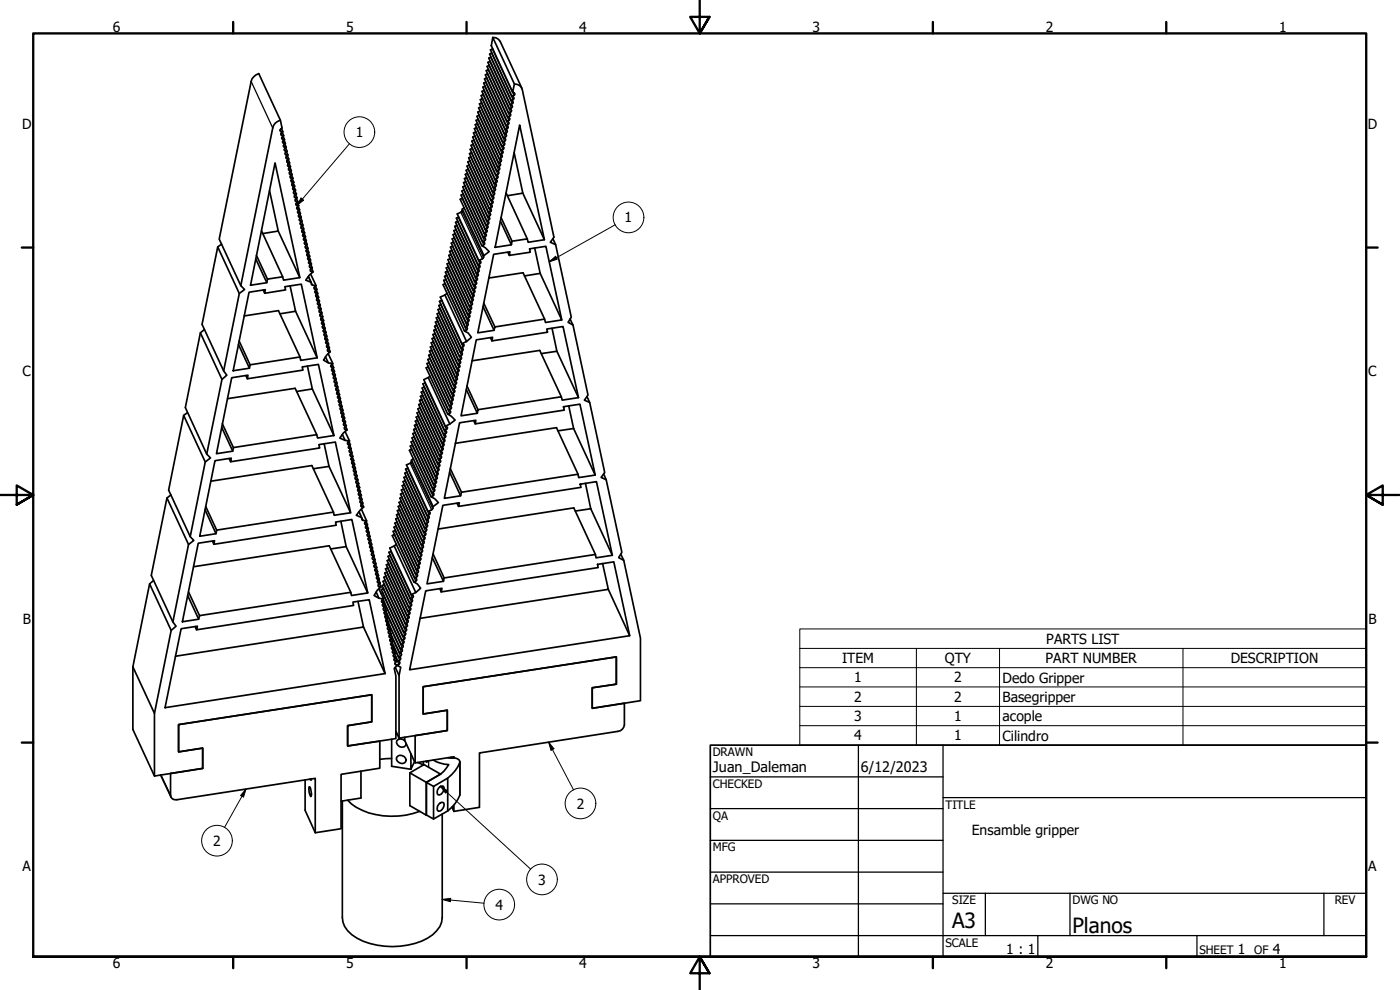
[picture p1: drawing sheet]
<svg xmlns="http://www.w3.org/2000/svg" width="420mm" height="297mm" viewBox="0 0 420 297" stroke-linecap="round" stroke-linejoin="round" font-family="sans-serif">
<!-- layer: Visible (ANSI) -->
<g fill="none" stroke="#000" stroke-width=".51">
<path d="M146.8 19.6l-.6 .3 6.5 14M147.1 18.4l-.7 .3 6.5 13.9M147.3 17.1l-.6 .3 6.5 14M147.6 15.9l-.7 .3 6.5 13.9M147.8 14.7l-.6 .3 6.4 13.9M147.9 11.2l6.5 14-.5 2.5-6.5-14zM147.9 11.2l.9 .2 .8 .4 .5 .6 6.5 14M84.1 36.1a3.1 3.1 0 0 0-2.2 2.3l-9.6 47.3 1.1 1.2-1.6 1.2-4.7 23.2 1 1.3-1.5 1.2-4.6 22.5 1.2 1.1-1.6 1.2-4.5 22.4 1.1 1.2-1.6 1.2-4.7 23.2 .9 1.3-1.4 1.3-5 24.8v18.8l14.4-2.2v-6.1l-7.2 1.1v-8.2l58-8.9v8.1l-7.3 1.1v6.1l14.5-2.2v-18.8l-.5-2.3 1.1-.9-.8-.3-.1-.2 .6-.7-.8-.2-.1-.3 .7-.7-.9-.2v-.3l.6-.7-.8-.2-.1-.2 .7-.7-.9-.3v-.2l.6-.7-.8-.2-.1-.3 .7-.7-.9-.2 .2-.5 .5-.4-.9-.3 .1-.5 .5-.4-.6-.1-.3-.4 .7-.7-.9-.2 .1-.5 .5-.4-.8-.3-.1-.2 .6-.7-.5-.1-.3-.4 .6-.7-.8-.2v-.5l.5-.4-.8-.3v-.2l.6-.7-.8-.2v-.6l.5-.4-.8-.2-.1-.3 .7-.7h-.6l-.3-.4 .6-.7-1.4-.2-1.4-.8 .9-1.6 1.2-1-.9-.2 .1-.5 .5-.4-.8-.3-.1-.2 .7-.7-.6-.1-.3-.4 .6-.7-.8-.2-.1-.3 .6-.6-.8-.3v-.2l.6-.7-.8-.2-.1-.3 .6-.7-.8-.2v-.3l.6-.7h-.6l-.3-.4 .6-.7-.8-.3-.1-.2 .7-.6-.8-.3-.1-.3 .6-.6-.5-.1-.4-.4 .7-.7-.9-.2v-.3l.6-.6-.8-.3-.1-.2 .7-.7-.9-.2v-.3l.6-.7-.8-.2-.1-.3 .7-.7-.6-.1-.3-.3 .6-.7-.6-.1-.3-.4 .6-.7-1.2-.2-.3-.8-1.6-.7 1.2-1.5 1.1-1-.9-.2 .2-.5 .4-.4-.8-.3-.1-.2 .6-.7-.8-.2 .1-.5 .6-.5-.9-.2 .1-.5 .5-.4-.8-.3v-.5l.5-.4-.8-.2 .1-.6 .5-.4-.8-.2v-.5l.5-.4-.8-.3v-.2l.6-.7-.6-.1-.3-.3 .6-.7-.8-.3 .1-.5 .5-.4-.8-.2-.1-.3 .6-.7-.8-.2 .1-.6 .5-.3-.9-.3v-.2l.6-.7-.6-.1-.3-.4 .7-.7-.9-.2v-.3l.6-.6-.8-.3-.1-.2 .7-.7-.9-.2v-.3l.6-.7-1.3-.2-1.6-.7 1.1-1.5 1.1-.9-.8-.3v-.5l.5-.5-.8-.1 .1-.6 .5-.4-.8-.2v-.6l.5-.3-.8-.3v-.2l.6-.7-.6-.1-.3-.4 .6-.7-.8-.2 .1-.5 .5-.4-.8-.3-.1-.2 .6-.7-.8-.2-.1-.3 .7-.7-.9-.2v-.3l.6-.7-.6-.1-.3-.3 .7-.7-.9-.3v-.2l.6-.7-.8-.2-.1-.3 .7-.7-.9-.2v-.3l.6-.6-.8-.3-.1-.2 .6-.7-.8-.2v-.3l.6-.7-.8-.2-.1-.3 .6-.6-.8-.3v-.2l.6-.7-1.3-.2-1.5-.8 .9-1.6 1.1-1h-.5l-.4-.4 .7-.7-.9-.3v-.2l.6-.7-.8-.2-.1-.3 .7-.7-.9-.2v-.3l.6-.6-.8-.3-.1-.2 .7-.7-.9-.2v-.3l.6-.7-.8-.2-.1-.3 .6-.6-.8-.3v-.2l.7-.7-.9-.2 .1-.6 .5-.4-.9-.2 .1-.5 .5-.4-.8-.3 .1-.5 .5-.4-.8-.2v-.6l.5-.3-.8-.3-.1-.3 .7-.7-.8-.1v-.6l.5-.4-.8-.3 .1-.5 .5-.3-.8-.3-.1-.2 .6-.7-.5-.1-.4-.4 .7-.7-1.4-.2-.2-.8-1.5-.6 1-1.6 1.2-.9-.8-.3v-.5l.5-.4-.8-.2 .1-.6 .5-.4-.9-.2v-.3l.6-.7-.8-.2-.1-.2 .7-.7-.9-.2v-.3l.6-.7-.8-.2-.1-.3 .7-.7-.9-.2 .2-.5 .4-.4-.8-.3-.1-.2 .6-.7-.8-.2v-.3l.6-.7-.8-.1-.1-.4 .6-.6-.8-.3v-.2l.6-.7-.8-.2 .1-.6 .4-.4-.8-.2-.1-.3 .7-.6-.8-.2-.1-.3 .6-.7-.8-.2 .1-.6 .5-.3-.9-.3v-.3l.6-.6-.8-.2-.1-.3 .7-.7-.9-.2v-.3l.6-.6-.8-.3v-.2l.6-.7-.9-.2 .2-.6 .5-.4-.9-.2 .1-.5 .5-.4-.8-.3v-.5l.6-.4-.9-.2 .1-.6 .5-.4-.8-.2-.1-.3 .6-.7-.8-.2 .1-.5 .5-.4-.8-.2v-.6l.5-.4-.8-.2v-.3l.6-.7-.8-.2-.1-.2 .6-.7-.8-.3 .1-.5 .5-.4-.8-.2-.1-.3 .6-.7-.8-.2-.1-.3 .7-.6-.9-.3v-.2l.6-.7-.8-.2-.1-.3 .7-.7-.9-.2v-.3l.6-.6-.8-.3-.1-.2 .7-.7-.9-.2v-.3l.6-.7h-.6l-.3-.5 .6-.6-.5-2.3-6.4-14-1.6 .9-.7 1.4-9.6 47.3 6.5 14M84.5 38.5l.4 1M84.7 39.7l.5 1M142.8 39.5l-.7 .4 6.5 13.9M143.1 38.3l-.7 .3 6.4 14"/>
<path d="M143.3 37.1l-.7 .3 6.5 13.9M143.6 35.8l-.7 .3 6.5 14M143.8 34.5l-.7 .4 6.5 13.9M144.1 33.3l-.7 .3 6.5 14M144.3 32.1l-.7 .3 6.5 13.9M144.6 30.8l-.7 .4 6.5 13.9M144.8 29.6l-.7 .3 6.5 14M145.1 28.3l-.7 .4 6.5 13.9M145.4 27.1l-.7 .3 6.4 14M145.6 25.8l-.7 .3 6.5 14M145.9 24.6l-.7 .3 6.4 13.9M146.1 23.4l-.7 .3 6.5 13.9"/>
<path d="M146.3 22.1l-.6 .4 6.4 13.9M146.6 20.9l-.7 .3 6.5 14M154.4 25.2a2.31 2.31 0 0 1 2.3 1.6l9.5 44.4-1 1.5 1.6 .7 4.6 21.8-.9 1.5 1.5 .8 4.5 21-1.1 1.6 1.6 .7 4.5 21-1.1 1.4 1.5 .7 4.7 21.8-.9 1.6 1.5 .8 5 23.4v18.7l-14.5 2.3v-6.1l7.3-1.1v-8.2l-58 8.9v8.2l7.2-1.1v6.1l-14.4 2.3v-18.8l.5-2.5-1.2-.6 .9-.5-.1-.5-.5-.2 .8-.5 .1-.4-.7-.4 .6-.3 .3-.5-.6-.5 .8-.4-.1-.5-.5-.3 .6-.2 .3-.5-.6-.6 .8-.5v-.4l-.6-.3 .9-.5v-.3l-.6-.4 .6-.3 .3-.5-.6-.5 .8-.4v-.4l-.6-.4 .8-.5 .1-.3-.6-.5 .8-.5 .1-.2-.7-.5 .8-.5 .1-.3-.6-.5 .5-.2 .4-.5-.7-.5 .9-.5v-.3l-.6-.4 .8-.5 .1-.3-.7-.5 .9-.5v-.3l-.6-.5 .8-.4 .1-.3-.7-.5 1.4-.6 1.4-1.3-.9-1.3-1.1-.6 .8-.4 .1-.4-.6-.4 .8-.5v-.3l-.6-.5 .6-.2 .3-.5-.6-.5 .8-.5 .1-.3-.7-.4 .6-.3 .3-.5-.6-.5 .8-.5 .1-.3-.7-.4 .9-.5v-.3l-.6-.5 .8-.5-.1-.5-.5-.3 .9-.4-.2-.5-.5-.3 .9-.5-.1-.5-.5-.2 .6-.3 .3-.5-.7-.5 .9-.4-.1-.6-.5-.2 .6-.3 .3-.5-.7-.5 .9-.4-.1-.5-.5-.3 .8-.5 .1-.3-.6-.5 .5-.2 .3-.5-.6-.5 .8-.5 .1-.3-.6-.4 1.3-.7 .2-.8 1.6-1.2-1.1-1.1-1.2-.7 .9-.4-.1-.5-.5-.3 .8-.5 .1-.3-.6-.5 .5-.2 .3-.5-.6-.5 .8-.5 .1-.3-.6-.4 .5-.3 .4-.5-.7-.5 .8-.4 .1-.4-.6-.4 .8-.5 .1-.3-.7-.5 .6-.2 .3-.5-.6-.5 .8-.5 .1-.3-.7-.5 .6-.2 .3-.5-.6-.5 .8-.5 .1-.3-.7-.4 .9-.5v-.4l-.6-.4 .6-.3 .3-.5-.6-.5 .8-.4v-.3l-.6-.5 .8-.5 .1-.2-.6-.5 .8-.6v-.2l-.6-.5 .8-.5 .1-.3-.6-.4 1.3-.7 1.6-1.2-1.2-1.1-1-.6 .8-.5 .1-.3-.7-.5 .8-.5 .1-.2-.6-.5 .5-.3 .4-.5-.7-.5 .9-.4v-.4l-.6-.4 .6-.3 .3-.5-.7-.5 .9-.4v-.3l-.6-.5 .8-.5 .1-.2-.7-.5 .6-.3 .3-.5-.6-.5 .8-.5 .1-.3-.6-.4 .5-.3 .3-.5-.6-.5 .8-.4 .1-.4-.6-.4 .8-.5v-.3l-.6-.5 .8-.5-.1-.5-.5-.2 .9-.5-.1-.5-.5-.2 .8-.6-.1-.5-.5-.2 .8-.5v-.5l-.5-.2 .8-.5 .1-.3-.7-.5 1.4-.6 1.5-1.3-1-1.3-1.1-.6 .8-.4-.1-.6-.5-.2 .6-.3 .3-.5-.6-.5 .8-.5v-.4l-.6-.3 .9-.5-.1-.5-.5-.3 .6-.2 .3-.5-.6-.5 .8-.5-.1-.5-.5-.2 .8-.5 .1-.3-.6-.5 .5-.3 .3-.5-.6-.5 .8-.4 .1-.3-.6-.5 .5-.2 .4-.5-.7-.5 .8-.5 .1-.3-.6-.5 .8-.5 .1-.2-.7-.5 .9-.5v-.3l-.6-.5 .8-.4 .1-.4-.7-.4 .6-.3 .3-.5-.6-.5 .8-.4 .1-.3-.7-.5 .9-.5v-.3l-.6-.4 1.3-.7 .2-.8 1.6-1.2-1.1-1.2-1.1-.6 .8-.4 .1-.4-.7-.4 .6-.3 .3-.5-.6-.5 .8-.5 .1-.2-.6-.5 .8-.5v-.3l-.6-.4 .6-.3 .3-.5-.6-.5 .8-.5v-.3l-.6-.4 .8-.5 .1-.3-.6-.5 .5-.2 .4-.6-.7-.5 .8-.4-.1-.5-.5-.3 .9-.5-.1-.5-.5-.2 .9-.5-.2-.5-.5-.2 .8-.6v-.5l-.5-.2 .5-.3 .4-.5-.7-.5 .9-.4-.1-.5-.5-.3 .6-.2 .3-.6-.7-.5 .9-.4-.1-.5-.5-.3 .8-.5 .1-.2-.7-.5 .6-.3 .3-.5-.6-.5 .8-.5v-.5l-.5-.2 .5-.3 .3-.5-.6-.5 .8-.4 .1-.3-.6-.5 .8-.5v-.3l-.6-.5 .6-.2 .3-.5-.6-.5 .8-.5 .1-.3-.7-.4 .6-.3 .3-.5-.6-.5 .8-.5 .1-.3-.7-.4 .9-.5v-.3l-.6-.5 .6-.2 .3-.5-.7-.6 .9-.4v-.3l-.6-.5 .6-.2 .3-.5-.7-.5 .9-.5v-.3l-.6-.4 .8-.5 .1-.4-.6-.4 .5-.3 .3-.5-.6-.5 .8-.4 .1-.3-.6-.5 .8-.5v-.2l-.6-.6 .8-.5-.1-.4-.5-.3 .9-.5-.1-.5-.5-.2M156 37.5l7.4 34.4-4.9 .8-.3-1-4.5 .7-.2 1.1-4.9 .7zM80.9 57.2l2.6 12.1-4.7 .8M82.5 48.9l7.5 34.4-4.9 .8-.3-1.1-4.5 .7-.2 1.1-4.9 .8zM85 40.9l.4 1M85.2 42l.5 1M85.5 43.2l.4 1M85.7 44.4l.5 1M86 45.6l.4 .9M86.2 46.7l.5 1"/>
<path d="M86.5 47.9l.4 1M86.7 49.1l.5 .9M87 50.2l.4 1M87.2 51.4l.5 1M87.4 52.6l.5 .9M87.7 53.7l.5 1M87.9 54.9l.6 1M88.2 56.1l.5 1M88.5 57.2l.5 1M88.7 58.4l.5 1M89 59.5l.4 1.1M138.8 59.5l-.7 .3 6.5 13.9"/>
<path d="M139.1 58.2l-.7 .3 6.4 14M139.3 56.9l-.7 .4 6.5 13.9M139.6 55.7l-.7 .4 6.5 13.9M139.8 54.5l-.7 .3 6.5 14M140 53.3l-.6 .3 6.5 13.9M140.3 52l-.7 .3 6.5 14M140.5 50.7l-.6 .4 6.5 13.9M140.8 49.5l-.7 .3 6.5 13.9M141 48.2l-.6 .4 6.4 13.9M141.3 47l-.6 .4 6.4 13.9M141.5 45.8l-.6 .3 6.4 14M141.8 44.5l-.7 .3 6.5 14"/>
<path d="M142 43.3l-.6 .3 6.4 13.9M142.3 42l-.7 .3 6.5 14M142.6 40.8l-.7 .3 6.4 13.9M151.9 57.9l6.3 13.8M154.3 45.8l2.6 12.2-4.6 .7M156.9 58l6.5 13.9M65.3 74.1l6.5 14M66.5 73.3l-1.2 .8-4.7 23.2 6.5 14M76.8 77.7l3.3 7.1M77 76.6l3.3 7.1M78.5 69.3l6.3 13.7M83.5 69.3l6.5 14"/>
<path d="M89.2 60.8l.5 .9M89.5 61.9l.4 1M89.7 63l.5 1.1M90 64.2l.4 1M90.2 65.4l.5 1M90.5 66.5l.4 1M90.7 67.7l.5 1M91 68.9l.4 1M91.2 70.1l.5 .9M91.5 71.2l.4 1M91.8 72.4l.4 1M92 73.6l.5 .9"/>
<path d="M92.3 74.7l.4 1M92.5 75.9l.5 1M92.8 77.1l.4 .9M93 78.2l.5 1M93.3 79.4l.4 1M134.9 78.9l-.7 .3 6.5 13.9M135.1 77.6l-.7 .3 6.5 14M135.4 76.3l-.7 .3 6.5 14M135.6 75.1l-.7 .3 6.5 13.9M135.9 73.8l-.7 .4 6.5 13.9M136.1 72.6l-.7 .3 6.5 14M136.4 71.4l-.7 .3 6.5 13.9"/>
<path d="M136.7 70.1l-.7 .3 6.4 14M136.9 68.9l-.7 .3 6.5 13.9M137.2 67.6l-.7 .3 6.4 14M137.4 66.4l-.7 .3 6.5 13.9M137.7 65.1l-.7 .4 6.4 13.9M138.7 62.7l6.5 14M139.3 62.3l-.6 .4-.2 .8-1.3 .7 6.5 14M148.1 76.3l4.9-.7-.2 1 6.3-.9-.2-1 4.9-.8 4.8 22.1-4.9 .8-.3-1.1-14.9 2.4-.2 1-4.9 .8zM150.2 66.3l3.3 7.2M150.4 65.3l3.3 7.1M152.4 75.7l.4 .9M160.5 74.4l1.6 7.6"/>
<path d="M165.9 71.6l.9 1.8M60.1 99.9l6.5 13.9M61.3 98.9l-1.2 1-4.5 22.4 6.4 14M73.3 94.8l10.3-1.6 6.4 13.9M74.7 87.7l4.9-.8-.2 1.1 6.3-1-.2-1 4.9-.7 4.8 22.1-5 .7-.2-1-14.9 2.4-.2 1-4.9 .7zM79 87l.4 1M87.1 85.8l1.6 7.6-4.7 .8M88.7 93.4l6.5 14M92.5 83l.8 1.7M93.2 82.2l1.7 3.5M93.5 80.6l.5 1M94.7 85.9l.4 1"/>
<path d="M94.9 87l.5 1.1M95.2 88.3l.4 .9M95.4 89.4l.5 .9M95.6 90.5l.5 1.1M95.9 91.7l.5 1M96.1 92.9l.5 1M96.4 94l.5 1M96.6 95.2l.6 1M96.9 96.4l.4 1M97.2 97.6l.4 .9M97.4 98.7l.5 1M97.7 99.9l.4 1"/>
<path d="M130.8 98.8l-.6 .3 6.5 14M131.1 97.6l-.7 .3 6.5 13.9M131.3 96.3l-.6 .3 6.5 14M131.6 95l-.7 .4 6.5 13.9M131.8 93.8l-.6 .4 6.4 13.9M132.1 92.6l-.7 .3 6.5 14M132.3 91.3l-.6 .4 6.4 13.9M132.6 90.1l-.7 .3 6.5 14M133.5 88.5l6.5 14M133.6 85.1l-.6 .3 6.4 13.9M133.9 83.8l-.7 .3 6.4 14M134.1 82.5l-.7 .4 6.5 13.9"/>
<path d="M134.2 88l-2.1 1.1 6.5 14M134.4 81.3l-.7 .3 6.4 14M134.6 80.1l-.7 .3 6.5 13.9M145 92l3.3 7.1M145.2 90.9l3.3 7.2M146.7 83.4l10.3-1.6 6.4 13.9M162.1 82l-4.7 .8M162.1 82l6.5 14M165.7 98.5l1.4 6.9-4.7 .7M171.1 95.7l.9 1.8M68.3 119.6l20.3-3.1 6.5 13.9M69.5 113.3l4.9-.7-.2 1.1 16.7-2.7-.2-.9 4.9-.8 4.6 21.4-4.9 .7-.2-1-25.1 3.9-.2 1.1-4.8 .7z"/>
<path d="M71.6 103.4l3.3 7.1M71.8 102.3l3.3 7.2M73.8 112.7l.4 1M92.3 109.8l1.4 6.9-4.7 .8M93.7 116.7l6.5 14M97.7 107l.9 1.9M97.9 101.1l.5 .9M98.2 102.2l.4 1M98.4 103.4l.5 1M98.5 106.1l1.4 3M98.7 104.6l.4 .9M99.7 109.3l.4 1"/>
<path d="M99.9 110.5l.5 .9M100.2 111.6l.4 1M100.5 112.8l.4 1M100.7 114l.5 .9M101 115.1l.4 1M101.2 116.3l.5 1M101.5 117.5l.4 .9M101.7 118.6l.5 1M102 119.8l.4 1M126.6 119.8l-.7 .3 6.5 14M126.8 118.6l-.6 .3 6.5 13.9M127.1 117.3l-.7 .4 6.5 13.9"/>
<path d="M127.3 116.1l-.6 .3 6.5 14M127.6 114.9l-.7 .3 6.5 13.9M128.5 113.3l6.5 13.9M128.6 110l-.7 .3 6.5 14M128.8 108.8l-.7 .3 6.5 13.9M129.1 112.9l-1.9 1 6.5 14M129.1 107.5l-.7 .4 6.5 13.9M129.3 106.3l-.6 .3 6.4 13.9M129.6 105l-.7 .3 6.5 14M129.9 103.8l-.7 .3 6.4 13.9M130.1 102.5l-.7 .4 6.5 13.9M130.4 101.3l-.7 .3 6.4 14"/>
<path d="M130.6 100.1l-.7 .3 6.5 13.9M140 116.9l3.3 7.1M140.1 115.8l3.3 7.1M141.7 108.3l20.3-3.2 6.5 13.9M142.9 102l4.9-.8-.2 1.1 16.7-2.6-.2-1 4.9-.7 4.6 21.3-4.9 .8-.2-1.1-25.1 3.9-.1 1.1-4.9 .8zM147.2 101.3l.4 1M167.1 105.4l6.5 13.9M176.1 119l.9 1.8M55.1 124.6l6.5 14M56.3 123.8l-1.2 .8-4.5 22.5 6.5 13.9M64.5 138.2l4.9-.7-.2 1 26.7-4.1-.2-1 4.9-.8 4.6 21.2-4.9 .8-.2-.9-35.1 5.4-.2 1-4.9 .8zM66.5 128.3l3.3 7.1"/>
<path d="M66.7 127.2l3.3 7.1M68.8 137.6l.4 .9M97.3 133.1l1.4 6.8-4.7 .7M98.7 139.9l6.5 13.9M102.2 121l.5 1M102.5 122.1l.4 1M102.7 130.4l.9 1.7M102.7 123.3l.5 1M103 124.4l.4 1.1M103.2 125.7l.5 .9M103.4 126.8l.5 .9M103.6 129.5l1.3 2.8"/>
<path d="M103.7 127.9l.5 1.1M104.7 132.5l.5 1M105 133.7l.4 1M105.2 134.8l.5 1M105.5 136l.4 1M105.7 137.1l.5 1.1M106 138.4l.4 .9M106.2 139.5l.5 1M123.5 138l6.5 14M123.6 134.7l-.7 .4 6.4 13.9M123.8 133.5l-.7 .3 6.5 14M124.1 137.7l-.6 .3-.2 .9-1.3 .6 6.5 14"/>
<path d="M124.1 132.3l-.7 .3 6.5 13.9M124.3 131l-.7 .4 6.5 13.9M124.6 129.8l-.7 .3 6.5 14M124.8 128.5l-.7 .4 6.5 13.9M125.1 127.3l-.7 .3 6.5 14M125.3 126l-.6 .4 6.4 13.9M125.6 124.8l-.7 .3 6.5 14M125.9 123.6l-.7 .3 6.4 13.9M126.1 122.3l-.7 .4 6.5 13.9M126.4 121.1l-.7 .3 6.4 14M136.7 133l30.3-4.7 6.5 14M137.9 126.9l4.9-.8-.2 1.1 26.8-4.2-.3-1 5-.7 4.5 21.2-4.9 .8-.2-1-35 5.4-.3 1.1-4.9 .7z"/>
<path d="M142.2 126.2l.4 1M170.7 121.8l1.4 6.8M172.1 128.6l-4.7 .7M172.1 128.6l6.5 13.9M50.1 149.4l6.5 14M51.3 148.5l-1.2 .9-4.7 23.2 6.5 14M61.5 153l3.3 7.1M61.7 151.9l3.3 7.2M63.2 144.4l30.4-4.7 6.5 14M102.3 156.4l1.6 7.6-4.6 .7M106.5 140.6l.4 1.1M106.7 141.8l.5 1"/>
<path d="M106.9 143l.5 1M107.2 144.1l.5 1M107.4 145.3l.5 1M107.7 146.5l.5 1M107.8 153.6l.7 1.7M107.9 147.7l.6 .9M108.2 148.8l.4 1M108.5 150l.4 1M108.5 152.8l1.5 3.5M108.7 151.2l.5 .9M109.9 156.4l.4 1.1M110.1 157.7l.5 .9"/>
<path d="M110.4 158.8l.4 1M118.7 159.1l-.7 .3 6.5 14M118.9 157.8l-.7 .4 6.5 13.9M119.1 156.6l-.6 .4 6.5 13.9M119.4 155.4l-.7 .3 6.5 14M119.6 154.1l-.6 .4 6.5 13.9M119.9 152.9l-.6 .3 6.4 14M120.1 151.6l-.6 .3 6.5 14M120.4 150.4l-.6 .3 6.4 13.9M120.6 149.1l-.6 .4 6.4 13.9M120.9 147.9l-.7 .4 6.5 13.9M121.2 146.7l-.7 .3 6.4 13.9"/>
<path d="M121.4 145.4l-.7 .3 6.5 14M121.7 144.2l-.7 .3 6.4 13.9M121.9 142.9l-.7 .3 6.5 14M122.2 141.7l-.7 .3 6.5 13.9M122.4 140.4l-.7 .4 6.5 13.9M131.5 158.7l40.7-6.3 6.5 14M132.9 151.6l5-.7-.3 1 36.8-5.7-.3-.9 4.9-.8 4.8 22.1-4.9 .8-.2-1-45.4 7-.2 1-5 .8zM134.9 141.7l3.3 7.1M135.1 140.6l3.4 7.1M137.2 151l.4 .9M175.7 145l1.6 7.6M177.3 152.6l-4.6 .7"/>
<path d="M177.3 152.6l6.5 14M181.2 142.2l.7 1.7M44.9 175.2l6.5 14M46.1 174.2l-1.2 1-5 24.9v18.8l6.5 13.9M56.3 178.7l3.3 7.1M56.6 177.6l3.3 7.1M58.1 170l40.7-6.2 6.5 13.9M59.5 163l4.9-.8-.2 1.1 36.7-5.7-.2-1 4.9-.7 4.8 22-4.9 .8-.2-1-45.4 7-.3 1.1-4.9 .7zM63.8 162.4l.4 .9M103.9 164l6.5 13.9M110.6 160l.5 1M110.9 161.1l.4 1.1"/>
<path d="M111.1 162.3l.5 1M111.4 163.5l.4 1M111.6 164.6l.5 1.1M111.9 165.8l.4 1M112.1 167l.5 .9M112.4 168.1l.4 1M112.6 169.3l.5 1M112.9 170.5l.4 1M112.9 177.7l.8 1.8M113.2 171.6l.4 1M113.4 172.8l.5 1M113.7 174l.4 1"/>
<path d="M113.7 176.7l1.4 3M113.9 175.2l.5 .9M114.9 177.8l-.5 .3M114.9 179.8l5.7 12.3M114.9 179.9l.5 .9M115.1 176.6l-.7 .3 6.5 14M115.4 175.4l-.7 .3 6.5 13.9M115.6 174.1l-.7 .3 6.5 14M115.9 172.8l-.7 .4 6.5 13.9M116.1 171.6l-.7 .3 6.5 14M116.4 170.4l-.7 .3 6.5 13.9M116.6 169.1l-.6 .4 6.4 13.9"/>
<path d="M116.9 167.9l-.7 .3 6.5 14M117.2 166.6l-.7 .3 6.4 14M117.4 165.4l-.7 .3 6.5 13.9M118.3 163.8l6.5 14M118.4 160.3l-.7 .4 6.5 13.9M118.9 163.3l-1.9 1.2 6.4 13.9M127.8 177.3l4.9-.8-.3 1.1 47.1-7.3-.2-1 4.9-.7 4.8 22.1-66.1 10.3zM129.7 167.3l3.4 7.1M130 166.2l3.3 7.2M132 176.6l.4 1M180.8 169.1l1.8 7.7-56.6 8.7M182.6 176.8l6.4 13.9"/>
<path d="M186.3 166.3l.9 1.8M54.4 188.6l4.8-.7-.2 1.1 47.1-7.3-.2-1.1 4.9-.7 4.8 22.2-66.1 10.2zM58.5 188l.5 1M107.4 180.5l1.7 7.6-56.5 8.8M109.1 188.1l6.5 14M115.2 181l.4 1M115.4 182.2l.5 1M115.7 183.4l.4 1M115.8 183.3l4.6 10M115.9 184.5l.5 1M116.1 185.7l.5 1M116.4 186.9l.5 1"/>
<path d="M116.5 186.8l3.6 7.8M116.6 188.1l.6 .9M116.9 189.2l.5 1M117.2 190.4l.5 1M117.3 190.2l2.6 5.6M117.4 191.6l.5 .9M117.7 192.7l1.9 4.4M117.9 193.9l.5 1M118.2 195.1l.4 .9M118.4 196.2l1 2.2M118.7 197.4l.4 1M39.9 200.1l6.5 13.9"/>
<path d="M118.6 200.2l1.2 2.5M118.8 219.4l1 2.1M48.2 232.5l3.1 6.6M91.6 234v9.1l3 6.8 7.8-1.2v-16.4l11.6-1.8v-8.1l-9.7 1.4v-6.1l7.3-1.1v-8.1l-58 8.9v8.2l7.2-1.1v6.1l-9.6 1.5v6.5a1.49 1.49 0 0 0 1.9 1.4l41.5-6.5v16.4M92.8 236.1a1.36 1.36 0 0 1 .6 1.6l-.1 1.3-.5-1.3zM93.5 233.7l-.1 .3-.4-.3M108.3 231.4v8l-5.9 1M117.5 227.6l-3.5 .2M117.5 221.8v8.1l5.8 .9M118.8 220.3h.5M119.4 226.9a1.54 1.54 0 0 1 1.8 0 1.54 1.54 0 0 1 .5 1.7 1.61 1.61 0 0 1-1.8 .3 1.61 1.61 0 0 1-.9-1.6zM121.5 221.2v1l3.1 6.7"/>
<path d="M121.5 222.4a1.39 1.39 0 0 0-1.4-.7 1.39 1.39 0 0 0-1.1 1.2 1.62 1.62 0 0 0 1.2 1.2 1.62 1.62 0 0 0 1.6-.5l.1-.5M123 231.9l5 2.8 4.2-2.4M123.3 226.2v4.6l1.1-2.3M127.1 228.5v1l-1.8-.7M128.3 228.3l-.3 .4-.2-.3M130 228a9.7 9.7 0 0 0 4.7 1.4l-1.5 2-1 .9M130.1 236l-2.1-1.3v9.8l2.1 1.2 4.3-2.4M131.7 236.4l.5-.4h.9a1.87 1.87 0 0 1-1.6 2.5 1.56 1.56 0 0 1 .2-2.1zM132.2 232.3l-4.9-2.9-4.3 2.5v9.8l5 2.9M132.2 232.3l-4.2 2.4v9.9M134.4 227.4h.7a2.67 2.67 0 0 1 2.9 1 8.1 8.1 0 0 1-3.6 5.1M135.4 227.2v.2"/>
<path d="M136.2 227.4v-.3l-11.6 1.8v-8.2l9.6-1.5v-6.1l-7.2 1.1v-8.2l58-8.9v8.2l-7.3 1.1v6.1l9.7-1.5v6.5a2.22 2.22 0 0 1-2 1.9l-41.5 6.5v16.3l-7.7 1.2M138 228.6v9.8a10.2 10.2 0 0 1-3.6 4.9M102.7 240.3v35a7.2 7.2 0 0 0 4.4 6.2 23.4 23.4 0 0 0 21.2 0 8 8 0 0 0 4.4-6.2v-31.1M104.3 240.1a18.8 18.8 0 0 0 15.3 4.7l2.2-.2 4.2-1.2M128 244.6h.1M131.7 241.3l.5-.5h.9a1.87 1.87 0 0 1-1.6 2.6 1.55 1.55 0 0 1 .2-2.1zM134.4 243.3v-9.8l-4.3 2.5v9.7M135.6 242.2l.6 1.2M136.2 241.6v1.8"/>
</g>
<!-- layer: Visible Narrow (ANSI) -->
<g fill="none" stroke="#000" stroke-width=".38">
<path d="M146.7 19.7l6.5 13.9M147 18.5l6.5 13.9M147.3 17.2l6.4 13.9M147.5 15.9l6.5 14M147.8 14.7l6.4 13.9M75.4 24.4l6.5 14M84.1 38.9l.2 .6M142.7 39.6l6.5 13.9M142.9 38.3l6.5 14M143.2 37.1l6.5 13.9M143.4 35.9l6.5 13.9M143.7 34.6l6.5 14"/>
<path d="M144 33.4l6.4 13.9M144.2 32.1l6.5 14M144.5 30.9l6.4 13.9M144.7 29.6l6.5 14M145 28.4l6.4 13.9M145.2 27.2l6.5 13.9M145.5 25.9l6.5 14M145.7 24.7l6.5 13.9M146 23.4l6.5 14M146.2 22.1l6.5 14M146.5 20.9l6.5 13.9M84.3 40.1l.3 .5"/>
<path d="M84.6 41.3l.2 .5M84.8 42.4l.3 .6M85.1 43.5l.2 .6M85.3 44.8l.3 .5M85.6 45.9l.3 .6M85.9 47.1l.2 .5M86.1 48.2l.3 .6M86.4 49.4l.2 .6M86.6 50.6l.3 .5M86.9 51.7l.2 .6M87.1 52.9l.3 .6M87.4 54.1l.2 .5"/>
<path d="M87.6 55.2l.3 .6M87.9 56.4l.2 .5M88.1 57.6l.2 .6M88.3 58.7l.3 .6M88.6 59.9l.2 .5M138.7 59.5l6.5 14M138.9 58.3l6.5 13.9M139.2 57l6.5 14M139.4 55.8l6.5 13.9M139.7 54.5l6.5 14M140 53.3l6.4 13.9M140.2 52.1l6.5 13.9"/>
<path d="M140.5 50.8l6.4 14M140.7 49.6l6.5 13.9M141 48.3l6.4 14M141.2 47.1l6.5 13.9M141.5 45.8l6.4 13.9M141.7 44.6l6.4 13.9M142 43.4l6.4 13.9M142.2 42.1l6.5 14M142.4 40.8l6.5 14M88.8 61.1l.3 .5M89.1 62.3l.2 .5M89.3 63.4l.3 .6"/>
<path d="M89.6 64.6l.3 .5M89.9 65.8l.2 .5M90.1 66.9l.3 .6M90.4 68.1l.2 .5M90.6 69.3l.3 .5M90.9 70.4l.2 .6M91.1 71.6l.3 .5M91.4 72.8l.2 .5M91.6 73.9l.3 .6M91.9 75.1l.2 .5M92.1 76.2l.3 .6M92.4 77.4l.2 .6"/>
<path d="M92.6 78.6l.3 .5M92.9 79.7l.3 .6M134.7 78.9l6.5 13.9M135 77.6l6.5 14M135.3 76.4l6.4 13.9M135.5 75.2l6.5 13.9M135.8 73.9l6.4 14M136 72.6l6.5 14M136.3 71.4l6.4 13.9M136.5 70.2l6.5 13.9M136.8 68.9l6.5 14M137 67.7l6.5 13.9"/>
<path d="M137.3 66.4l6.5 14M137.5 65.2l6.5 13.9M138.3 63.7l6.5 13.9M138.6 63.4l6.5 13.9M92.6 82.9l1.2 2.6M93.2 80.9l.2 .6M94.3 86.2l.3 .6M94.6 87.4l.2 .5M94.8 88.6l.3 .5M95.1 89.7l.2 .6M95.3 90.9l.3 .5M95.6 92.1l.2 .5"/>
<path d="M95.8 93.3l.3 .5M96 94.4l.3 .6M96.3 95.6l.2 .5M96.5 96.8l.3 .5M96.8 97.9l.2 .6M97 99.1l.3 .5M130.7 98.9l6.5 13.9M131 97.6l6.5 14M131.3 96.4l6.4 13.9M131.5 95.1l6.5 14M131.8 93.9l6.4 13.9M132 92.6l6.5 14"/>
<path d="M132.3 91.4l6.4 13.9M132.5 90.2l6.4 13.9M133.5 85.1l6.5 13.9M133.8 83.9l6.4 13.9M134 82.6l6.5 14M134.2 81.4l6.5 13.9M134.5 80.1l6.5 14M97.3 100.3l.2 .5M97.5 101.4l.3 .6M97.8 102.6l.2 .5M98 103.7l.3 .6M98.3 104.9l.3 .6"/>
<path d="M99.3 109.7l.3 .5M99.6 110.8l.2 .6M99.8 111.9l.3 .6M100.1 113.1l.2 .6M100.3 114.3l.3 .6M100.6 115.5l.2 .5M100.8 116.6l.3 .6M101.1 117.8l.2 .5M101.3 119l.3 .5M126.5 119.9l6.5 13.9M126.7 118.7l6.5 13.9M127 117.4l6.5 13.9"/>
<path d="M127.3 116.1l6.4 14M127.5 114.9l6.5 13.9M128.5 110.1l6.4 13.9M128.7 108.8l6.5 13.9M129 107.6l6.4 13.9M129.2 106.3l6.5 14M129.5 105.1l6.5 13.9M129.7 103.9l6.5 13.9M130 102.6l6.5 13.9M130.2 101.3l6.5 14M130.5 100.1l6.5 13.9M101.6 120.1l.3 .6"/>
<path d="M101.9 121.3l.2 .5M102.1 122.5l.3 .5M102.4 123.6l.2 .6M102.6 124.8l.3 .5M102.9 126l.2 .5M103.1 127.1l.3 .6M103.4 128.3l.2 .5M104.3 132.8l.3 .6M104.6 134l.2 .5M104.8 135.2l.3 .5M105.1 136.3l.2 .6M105.3 137.5l.3 .5"/>
<path d="M105.6 138.7l.3 .5M105.9 139.9l.2 .5M123.1 139l6.4 14M123.4 138.7l6.5 13.9M123.4 134.8l6.5 14M123.7 133.6l6.5 13.9M124 132.3l6.4 14M124.2 131.1l6.5 13.9M124.5 129.8l6.4 14M124.7 128.6l6.5 13.9M125 127.4l6.4 13.9M125.2 126.1l6.5 14"/>
<path d="M125.5 124.9l6.5 13.9M125.7 123.6l6.5 14M126 122.4l6.5 13.9M126.2 121.1l6.5 14M106.1 141l.3 .6M106.4 142.2l.2 .5M106.6 143.4l.3 .5M106.9 144.5l.2 .6M107.1 145.7l.3 .5M107.3 146.9l.3 .5M107.6 148l.2 .6M107.8 153.5l1.2 2.6"/>
<path d="M107.8 149.2l.3 .5M108.1 150.4l.2 .5M108.3 151.5l.3 .6M109.5 156.8l.2 .6M109.7 158l.3 .5M110 159.2l.2 .5M118.6 159.2l6.4 13.9M118.8 157.9l6.5 14M119.1 156.7l6.4 13.9M119.3 155.4l6.5 14M119.6 154.2l6.4 13.9M119.8 153l6.5 13.9"/>
<path d="M120.1 151.7l6.5 14M120.3 150.5l6.5 13.9M120.6 149.2l6.4 14M120.8 147.9l6.5 14M121.1 146.7l6.4 13.9M121.3 145.5l6.5 13.9M121.5 144.3l6.5 13.9M121.8 143l6.5 13.9M122 141.7l6.5 14M122.3 140.5l6.5 13.9M110.2 160.3l.3 .6M110.5 161.5l.2 .5"/>
<path d="M110.7 162.7l.3 .5M111 163.8l.3 .6M111.3 165l.2 .5M111.5 166.2l.3 .5M111.8 167.3l.2 .6M112 168.5l.3 .5M112.3 169.7l.2 .5M112.5 170.9l.3 .5M112.8 172l.2 .6M113 173.2l.3 .5M113.3 174.4l.2 .5M113.5 175.5l.3 .6"/>
<path d="M114.7 177.9l6.5 13.9M115 176.6l6.5 14M115.3 175.4l6.4 13.9M115.5 174.2l6.5 13.9M115.8 172.9l6.4 14M116 171.7l6.5 13.9M116.3 170.4l6.4 14M116.5 169.2l6.5 13.9M116.8 167.9l6.5 13.9M117 166.7l6.5 13.9M117.3 165.5l6.5 13.9M118.3 160.4l6.5 14"/>
<path d="M114.6 180.2l.2 .6M114.8 181.4l.3 .5M115.1 182.5l.2 .6M115.3 180.9l5.7 12.2M115.3 183.8l.3 .5M115.6 184.9l.2 .6M115.8 186l.3 .6M116.1 187.2l.2 .6M116.1 184.4l4.6 10M116.3 188.4l.3 .6M116.5 186.9l4 8.7M116.5 189.5l.3 .6"/>
<path d="M116.8 190.7l.2 .5M117 191.9l.3 .6M117.2 190.4l3 6.4M117.3 193.1l.2 .5M117.5 194.2l.3 .6M117.8 195.4l.2 .5M118 193.8l2 4.2M118 196.6l.3 .5M118.3 197.7l.3 .6M118.6 198.9l.2 .5M118.8 197.3l.9 2M48.3 232.5l2.9 6.1"/>
<path d="M128.7 228.3v1.9M138 228.8v9.8"/>
</g>
<!-- layer: Symbol (ANSI) -->
<g fill="none" stroke="#000" stroke-width=".3">
<path d="M90.4 59.4l.7 .7-2 1.5zM104.9 43.1l-15.8 18.5M164.8 78.5l2-1.6 .5 .9zM184.7 67.4l-19.9 11.1M240 194.5v-5.8h170v5.8M240 194.5h170v5.8M240 194.5v29.1h170v-23.3M275 194.5v29.1M300 194.5v29.1M355 194.5v29.1M240 200.3h170M240 206.1h170"/>
<path d="M240 211.9h170M240 217.7h170M73.9 236.7l-.8 2.4-.9-.4zM73.9 236.7l-6.5 11.6M132.2 236l2.2 1.3-.7 .7zM132.2 236l27.1 24.8M164.7 222.7l1.5 1.9-.8 .6zM164.7 222.7l7.4 14.3M132.7 269.9l2.6-.4-.1 1.1zM132.7 269.9l12.6 1.1"/>
<circle cx="107.9" cy="39.6" r="4.6"/>
<circle cx="188.6" cy="65.2" r="4.6"/>
<circle cx="65.1" cy="252.2" r="4.6"/>
<circle cx="174.2" cy="241.1" r="4.6"/>
<circle cx="149.8" cy="271.4" r="4.6"/>
<circle cx="162.7" cy="263.9" r="4.6"/>
</g>
<!-- layer: Border (ANSI) -->
<g fill="none" stroke="#000" stroke-width=".7">
<path d="M70 6.6v3.4M140 6.6v3.4M210 0v10l-2.9-4.9h5.8l-2.9 4.9 2.9-4.9M280 6.6v3.4M350 6.6v3.4M6.5 74.3h3.5M410 74.3h3.4M0 148.5h10l-5-2.8v5.7l5-2.9-5 2.9M420 148.5h-10l5-2.8v5.7l-5-2.9 5 2.9M6.5 222.8h3.5M410 222.8h3.4M10 287.1v-277.1h400v277.1h-400h400"/>
<path d="M70 287.1v3.4M140 287.1v3.4M212.9 292l-2.9-4.9 2.9 4.9h-5.8l2.9-4.9v9.9M280 287.1v3.4M350 287.1v3.4"/>
</g>
<!-- layer: Title (ANSI) -->
<g fill="none" stroke="#000" stroke-width=".38">
<path d="M213.2 233.1h69.8M257.6 223.6v63.5M283 239.3h127M283 223.6v63.5M213.2 242.6h69.8M213.2 252.1h69.8M213.2 261.7h69.8M213.2 271.2h69.8M283 268h127M295.7 268v12.7M321.1 268v12.7M397.3 268v12.7"/>
<path d="M213.2 280.7h196.8M311.5 280.7v6.4M359.2 280.7v6.4"/>
</g>
<path d="M213.2 223.6h196.8v63.5h-196.8z" fill="none" stroke="#000" stroke-width=".51"/>
<!-- layer: Symbol (ANSI) -->
<path d="M90.4 59.4l.7 .7-2 1.5zM164.8 78.5l2-1.6 .5 .9zM73.9 236.7l-.8 2.4-.9-.4zM132.2 236l2.2 1.3-.7 .7zM164.7 222.7l1.5 1.9-.8 .6zM132.7 269.9l2.6-.4-.1 1.1z" fill="#000"/>
<g font-size="6.3">
<text x="285.8" y="278.6">A3</text>
<text x="321.9" y="279.8">Planos</text>
</g>
<g font-size="4.3">
<text x="213.9" y="231.6">Juan_Daleman</text>
<text x="258.4" y="231.6">6/12/2023</text>
</g>
<g font-size="4.2">
<text x="33.8" y="9.6">6</text>
<text x="103.9" y="9.6">5</text>
<text x="173.9" y="9.6">4</text>
<text x="243.8" y="9.6">3</text>
<text x="313.9" y="9.6">2</text>
<text x="383.9" y="9.6">1</text>
<text x="6.7" y="38.7">D</text>
<text x="106.7" y="41.1">1</text>
<text x="410.5" y="38.7">D</text>
<text x="187.5" y="66.7">1</text>
<text x="6.8" y="113">C</text>
<text x="410.7" y="113">C</text>
<text x="6.9" y="187.2">B</text>
<text x="410.7" y="187.2">B</text>
<text x="314" y="193.2">PARTS LIST</text>
<text x="252.7" y="198.9">ITEM</text>
<text x="283.6" y="199">QTY</text>
<text x="313.8" y="198.9">PART NUMBER</text>
<text x="369.4" y="199">DESCRIPTION</text>
<text x="256.3" y="204.8">1</text>
<text x="286.4" y="204.8">2</text>
<text x="300.9" y="204.8">Dedo Gripper</text>
<text x="256.3" y="210.6">2</text>
<text x="286.4" y="210.6">2</text>
<text x="300.9" y="210.6">Basegripper</text>
<text x="256.3" y="216.4">3</text>
<text x="286.4" y="216.3">1</text>
<text x="300.9" y="216.4">acople</text>
<text x="256.3" y="222.2">4</text>
<text x="286.4" y="222.2">1</text>
<text x="300.9" y="222.2">Cilindro</text>
<text x="173.1" y="242.6">2</text>
<text x="291.7" y="250.5">Ensamble gripper</text>
<text x="63.9" y="253.8">2</text>
<text x="6.8" y="261.4">A</text>
<text x="410.7" y="261.4">A</text>
<text x="161.5" y="265.4">3</text>
<text x="148.7" y="273">4</text>
<text x="302" y="286.3">1 : 1</text>
<text x="371.5" y="286.2">1</text>
<text x="382" y="286.2">4</text>
<text x="33.8" y="290.5">6</text>
<text x="103.9" y="290.5">5</text>
<text x="173.9" y="290.5">4</text>
<text x="243.8" y="290.5">3</text>
<text x="313.9" y="290.5">2</text>
<text x="383.9" y="290.5">1</text>
</g>
<g font-size="3.5">
<text x="213.9" y="226.9">DRAWN</text>
<text x="213.9" y="236.4">CHECKED</text>
<text x="213.9" y="245.9">QA</text>
<text x="283.8" y="242.6">TITLE</text>
<text x="213.9" y="255.4">MFG</text>
<text x="213.9" y="265">APPROVED</text>
<text x="285.8" y="271.3">SIZE</text>
<text x="321.9" y="271.3">DWG NO</text>
<text x="400.6" y="271.3">REV</text>
<text x="283.8" y="284">SCALE</text>
<text x="360" y="286.2">SHEET</text>
<text x="376.4" y="286.2">OF</text>
</g>
</svg>
